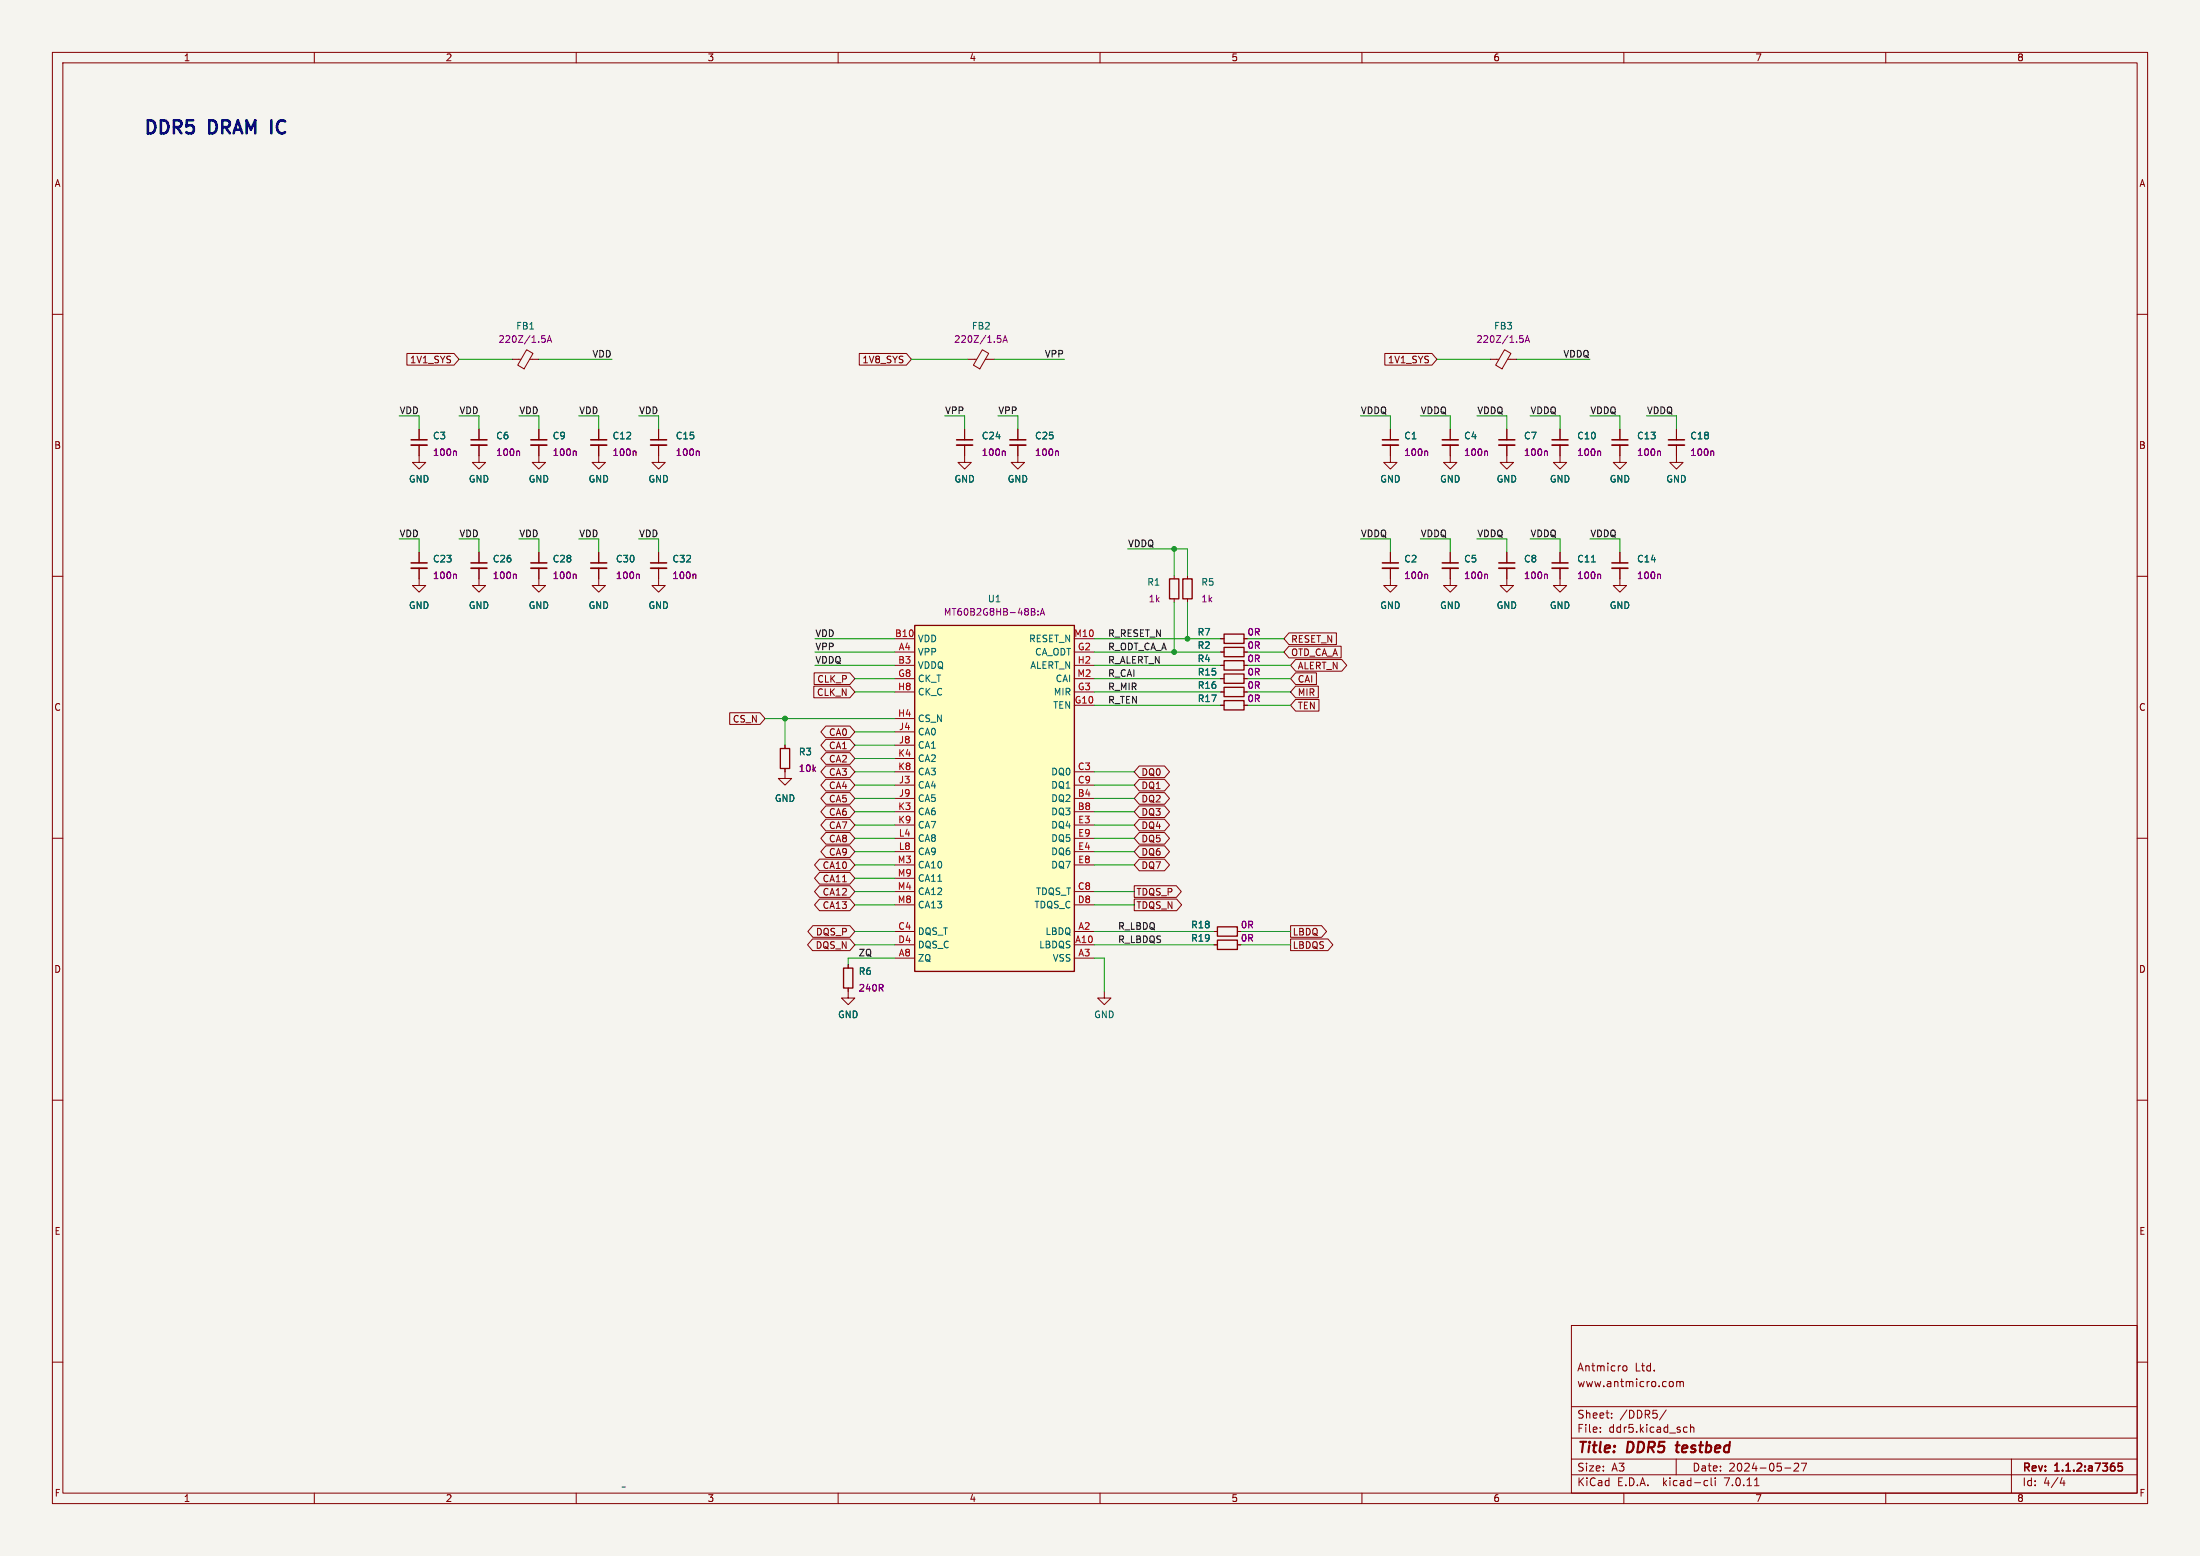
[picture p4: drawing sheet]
<svg xmlns="http://www.w3.org/2000/svg" width="420mm" height="297mm" viewBox="0 0 420 297" stroke-linecap="round" stroke-linejoin="round" font-family="sans-serif">
<path d="M0 0h420v297h-420z" fill="#f5f4ef" stroke="#f5f4ef" stroke-width=".19"/>
<g fill="none" stroke="#840000" stroke-width=".19">
<path d="M10 10h400v277h-400zM12 12h396v273h-396zM60 10v2M110 10v2M160 10v2M210 10v2M260 10v2M310 10v2M360 10v2M10 60h2M408 60h2M77.7 67.5h9l.9 1.1-.9 1.1h-9z"/>
<path d="M97.8 68.6h1.6M100.5 66.8l1.3 .7-1.7 2.9-1.3-.7zM101.1 68.6h1.8M164 67.5h9l1 1.1-1 1.1h-9zM184.8 68.6h1.6M187.5 66.8l1.2 .7-1.7 2.9-1.2-.7zM188.1 68.6h1.8M264.4 67.5h9l.9 1.1-.9 1.1h-9zM284.5 68.6h1.6M287.2 66.8l1.2 .7-1.7 2.9-1.2-.7zM287.8 68.6h1.8M80 85v3.3h1.3l-1.3 1.2-1.3-1.2h1.3"/>
<path d="M80 81.9v2M91.4 85v3.3h1.3l-1.3 1.2-1.2-1.2h1.2M91.4 81.9v2M102.9 85v3.3h1.2l-1.2 1.2-1.3-1.2h1.3M102.9 81.9v2M114.3 85v3.3h1.3l-1.3 1.2-1.3-1.2h1.3M114.3 81.9v2M125.7 85v3.3h1.3l-1.3 1.2-1.2-1.2h1.2M125.7 81.9v2M184.1 85v3.3h1.3l-1.3 1.2-1.2-1.2h1.2M184.1 81.9v2M194.3 85v3.3h1.3l-1.3 1.2-1.3-1.2h1.3"/>
<path d="M194.3 81.9v2M265.4 85v3.3h1.3l-1.3 1.2-1.2-1.2h1.2M265.4 81.9v2M276.9 85v3.3h1.2l-1.2 1.2-1.3-1.2h1.3M276.9 81.9v2M287.7 85v3.3h1.2l-1.2 1.2-1.3-1.2h1.3M287.7 81.9v2M297.8 85v3.3h1.3l-1.3 1.2-1.3-1.2h1.3M297.8 81.9v2M309.2 85v3.3h1.3l-1.3 1.2-1.2-1.2h1.2M309.2 81.9v2M320 85v3.3h1.3l-1.3 1.2-1.2-1.2h1.2"/>
<path d="M320 81.9v2M10 110h2M80 108.5v3.3h1.3l-1.3 1.2-1.3-1.2h1.3M80 105.4v2M91.4 108.5v3.3h1.3l-1.3 1.2-1.2-1.2h1.2M91.4 105.4v2M102.9 108.5v3.3h1.2l-1.2 1.2-1.3-1.2h1.3M102.9 105.4v2M114.3 108.5v3.3h1.3l-1.3 1.2-1.3-1.2h1.3M114.3 105.4v2M125.7 108.5v3.3h1.3l-1.3 1.2-1.2-1.2h1.2M125.7 105.4v2"/>
<path d="M224.2 109.9v.6M224.2 114.3v.6M226.7 109.9v.6M226.7 114.3v.6M265.4 108.5v3.3h1.3l-1.3 1.2-1.2-1.2h1.2M265.4 105.4v2M276.9 108.5v3.3h1.2l-1.2 1.2-1.3-1.2h1.3M276.9 105.4v2M287.7 108.5v3.3h1.2l-1.2 1.2-1.3-1.2h1.3M287.7 105.4v2M297.8 108.5v3.3h1.3l-1.3 1.2-1.3-1.2h1.3M297.8 105.4v2"/>
<path d="M309.2 108.5v3.3h1.3l-1.3 1.2-1.2-1.2h1.2M309.2 105.4v2M408 110h2M139.3 136h5.8l.9 1.2-.9 1.1h-5.8zM155.4 131h6.8l1 1.1-1 1.1h-6.8zM155.4 128.4h6.8l1 1.1-1 1.2h-6.8zM157.7 138.6h4.5l1 1.1-1 1.1h-4.5l-1-1.1zM170.8 129.5h3.8M170.8 124.5h3.8M170.8 132.1h3.8M170.8 127h3.8M170.8 121.9h3.8"/>
<path d="M170.8 137.2h3.8M170.8 139.7h3.8M205.1 129.5h3.8M205.1 124.5h3.8M205.1 132.1h3.8M205.1 127h3.8M205.1 134.6h3.8M205.1 121.9h3.8M233 129.5h.7M233 124.5h.7M233 132.1h.7M233 127h.7"/>
<path d="M233 134.6h.7M233 121.9h.7M237.5 129.5h.6M237.5 124.5h.6M237.5 132.1h.6M237.5 127h.6M237.5 134.6h.6M237.5 121.9h.6M246.1 123.3h9.9v2.3h-9.9l-1-1.1zM246.1 120.8h9v2.2h-9l-1-1.1zM247.3 133.5h4.5v2.2h-4.5l-.9-1.1zM247.3 131h4.4v2.2h-4.4l-.9-1.1z"/>
<path d="M247.3 128.4h4v2.3h-4l-.9-1.2zM247.3 125.9h8.9l.9 1.1-.9 1.1h-8.9l-.9-1.1zM10 160h2M149.9 146.7v1.9h1.2l-1.2 1.3-1.3-1.3h1.3M149.9 142.2v.7M157.7 146.2h4.5l1 1.1-1 1.1h-4.5l-1-1.1zM157.7 153.8h4.5l1 1.1-1 1.2h-4.5l-1-1.2zM157.7 151.3h4.5l1 1.1-1 1.1h-4.5l-1-1.1zM157.7 156.4h4.5l1 1.1-1 1.1h-4.5l-1-1.1zM157.7 148.7h4.5l1 1.2-1 1.1h-4.5l-1-1.1zM157.7 158.9h4.5l1 1.1-1 1.1h-4.5l-1-1.1zM157.7 143.7h4.5l1 1.1-1 1.1h-4.5l-1-1.1z"/>
<path d="M157.7 141.1h4.5l1 1.1-1 1.2h-4.5l-1-1.2zM170.8 152.4h3.8M170.8 154.9h3.8M170.8 147.3h3.8M170.8 149.9h3.8M170.8 157.5h3.8M170.8 142.2h3.8M170.8 144.8h3.8M205.1 152.4h3.8M205.1 154.9h3.8M205.1 147.3h3.8M205.1 149.9h3.8"/>
<path d="M205.1 157.5h3.8M217.5 151.3h4.8l1 1.1-1 1.1h-4.8l-1-1.1zM217.5 148.7h4.8l1 1.2-1 1.1h-4.8l-1-1.1zM217.5 153.8h4.8l1 1.1-1 1.2h-4.8l-1-1.2zM217.5 158.9h4.8l1 1.1-1 1.1h-4.8l-1-1.1zM217.5 146.2h4.8l1 1.1-1 1.1h-4.8l-1-1.1zM217.5 156.4h4.8l1 1.1-1 1.1h-4.8l-1-1.1zM408 160h2M155.1 179.2h7.1l1 1.1-1 1.2h-7.1l-.9-1.2zM155.2 176.7h7l1 1.1-1 1.1h-7l-1-1.1zM156.4 164h5.8l1 1.1-1 1.1h-5.8l-.9-1.1zM156.4 171.6h5.8l1 1.1-1 1.1h-5.8l-.9-1.1z"/>
<path d="M156.4 166.5h5.8l1 1.1-1 1.2h-5.8l-.9-1.2zM156.4 169.1h5.8l1 1.1-1 1.1h-5.8l-.9-1.1zM157.7 161.4h4.5l1 1.2-1 1.1h-4.5l-1-1.1zM170.8 177.8h3.8M170.8 170.2h3.8M170.8 172.7h3.8M170.8 162.6h3.8M170.8 165.1h3.8M170.8 160h3.8M170.8 167.6h3.8M205.1 177.8h3.8M205.1 170.2h3.8"/>
<path d="M205.1 172.7h3.8M205.1 162.6h3.8M205.1 165.1h3.8M205.1 160h3.8M216.5 169.1h8.1l.9 1.1-.9 1.1h-8.1zM216.5 171.6h8.1l1 1.1-1 1.1h-8.1zM217.5 161.4h4.8l1 1.2-1 1.1h-4.8l-1-1.1zM217.5 164h4.8l1 1.1-1 1.1h-4.8l-1-1.1zM231.8 177.8h.6M236.2 177.8h.7M246.4 179.2h7.1l1 1.1-1 1.2h-7.1zM246.4 176.7h5.9l.9 1.1-.9 1.1h-5.9z"/>
<path d="M161.9 188.6v1.9h-1.2l1.2 1.3 1.3-1.3h-1.3M161.9 184.2v.6M170.8 180.3h3.8M170.8 182.9h3.8M205.1 180.3h3.8M205.1 182.9h3.8M210.8 189.2v1.3h-1.3l1.3 1.3 1.3-1.3h-1.3M231.8 180.3h.6M236.2 180.3h.7M10 210h2M408 210h2M10 260h2"/>
<path d="M300 253h108v32h-108zM408 260h2M300 278.5h108M300 274.5h108M300 268.5h108M305.5 273.2v.2M305.5 272.5v.1M307.7 270.5v.2M307.7 269.8v.1M309.9 260.8l.4-.1 .3 .3-.2 .6-.3 .1-.2-.2M318.1 269.1l-1.3 1.9M319.2 263.7l.2 .3v.4l-.2 .3"/>
<path d="M320 278.5v3M320.1 263.8l.4-.1 .2 .2M320.1 263.7v1M320.7 263.9l.2-.2 .4 .1 .1 .9M320.7 263.9v.8M321.7 272.4l.4 .1M322.1 273.3l-.4 .1M322.7 272.5l.2-.1 .4 .1 .1 .9M322.7 271.9v1.5M342.5 279.4l.6-.1 .2 .1 .1 .3-1 1.1h1M343.9 279.3h1l-.7 1.5M384 278.5v6.5"/>
<path d="M60 285v2M110 285v2M160 285v2M210 285v2M260 285v2M300 281.5h108M310 285v2M325.6 282.6l.4 .1M326 283.5l-.4 .1M326.7 282.1v1.3l.2 .2M327.4 282.1v.1M327.4 282.6v1"/>
<path d="M334.9 283.6h.9M340.7 280.2h1.2M360 285v2M393.7 282l-.4 1.1h.9M394 282.6v1"/>
</g>
<g fill="none" stroke="#840000" stroke-width=".3">
<path d="M78.5 83.9h3M89.9 83.9h3.1M101.3 83.9h3.1M112.8 83.9h3M124.2 83.9h3.1M182.6 83.9h3.1M192.8 83.9h3M263.9 83.9h3.1M275.3 83.9h3.1M286.1 83.9h3.1M296.3 83.9h3M307.7 83.9h3.1"/>
<path d="M318.5 83.9h3.1M78.5 107.4h3M89.9 107.4h3.1M101.3 107.4h3.1M112.8 107.4h3M124.2 107.4h3.1M263.9 107.4h3.1M275.3 107.4h3.1M286.1 107.4h3.1M296.3 107.4h3M307.7 107.4h3.1M405.1 279.3h-.7l-.1 .7 .2-.1h.5l.2 .2-.1 .5-.2 .2-.6-.2"/>
</g>
<path d="M319.9 275.9h.7M320.3 275.2l-.3 1.7 .3 .3" fill="none" stroke="#840000" stroke-width=".4"/>
<g fill="none" stroke="#840000" stroke-width=".33">
<path d="M78.5 85h3M89.9 85h3.1M101.3 85h3.1M112.8 85h3M124.2 85h3.1M182.6 85h3.1M192.8 85h3M263.9 85h3.1M275.3 85h3.1M286.1 85h3.1M296.3 85h3M307.7 85h3.1"/>
<path d="M318.5 85h3.1M78.5 108.5h3M89.9 108.5h3.1M101.3 108.5h3.1M112.8 108.5h3M124.2 108.5h3.1M263.9 108.5h3.1M275.3 108.5h3.1M286.1 108.5h3.1M296.3 108.5h3M307.7 108.5h3.1"/>
</g>
<g fill="none" stroke="#840084" stroke-width=".19">
<path d="M103.4 64.1h.6M103.6 64.6h.3l.2 .2-.1 .4-.4 .1M104.5 65.3l.4-1.2 .4 1.2M104.6 65h.6M190.4 64.1h.6M190.6 64.6h.3l.2 .2-.1 .4-.4 .1M191.5 65.3l.4-1.2 .4 1.2M191.6 65h.6M290.1 64.1h.6M290.2 64.6h.4l.2 .2-.1 .4-.5 .1M291.2 65.3l.4-1.2 .4 1.2M291.3 65h.6"/>
<path d="M86.9 86.1l.2 .2v.6M99 86.1l.2 .2v.6M109.8 86.1l.2 .2v.6M121.2 86.1l.2 .2v.6M133.3 86.1l.2 .2v.6M191.7 86.1l.2 .2v.6M201.9 86.1l.2 .2v.6M272.4 86.1l.1 .2v.6M283.8 86.1l.2 .2v.6M295.2 86.1l.2 .2v.6M305.4 86.1l.2 .2v.6M316.8 86.1l.2 .2v.6"/>
<path d="M327 86.1l.2 .2v.6M86.9 109.6l.2 .2v.6M98.4 109.6l.2 .2v.6M109.8 109.6l.2 .2v.6M121.9 109.6l.1 .2v.6M132.7 109.6l.1 .2v.6M197.5 116.9v.4M198.2 117.3v.1M198.2 116.6v.2M198.6 117.4l.4-1.3 .4 1.3M198.7 117.1h.6M272.4 109.6l.1 .2v.6"/>
<path d="M283.8 109.6l.2 .2v.6M295.2 109.6l.2 .2v.6M305.4 109.6l.2 .2v.6M316.8 109.6l.2 .2v.6"/>
</g>
<g fill="none" stroke="#840000" stroke-width=".25">
<path d="M174.6 119.4h30.5v66h-30.5zM223.3 110.5h1.7v3.8h-1.7zM225.8 110.5h1.8v3.8h-1.8zM233.7 128.7h3.8v1.7h-3.8zM233.7 123.6h3.8v1.7h-3.8zM233.7 131.2h3.8v1.8h-3.8zM233.7 126.1h3.8v1.8h-3.8zM233.7 133.7h3.8v1.8h-3.8zM233.7 121h3.8v1.8h-3.8zM149 142.9h1.7v3.8h-1.7zM232.4 179.5h3.8v1.7h-3.8zM232.4 176.9h3.8v1.8h-3.8z"/>
<path d="M161 184.8h1.8v3.8h-1.8z"/>
</g>
<path d="M303.8 107.3h.7" fill="none" stroke="#006464" stroke-width=".19"/>
<path d="M174.6 119.4h30.5v66h-30.5z" fill="#ffffc2" stroke="#ffffc2" stroke-width=".19"/>
<path d="M51.8 23v2.5" fill="none" stroke="#0000c2" stroke-width=".5"/>
<path d="M119.4 283.8h-.7" fill="none" stroke="#0000c2" stroke-width=".19" stroke-dasharray="1.7 .6"/>
<g fill="none" stroke="#009600" stroke-width=".19">
<path d="M76.2 79.4h3.8v2.5M87.6 79.4h3.8v2.5M87.6 68.6h10.2M99.1 79.4h3.8v2.5M102.9 68.6h13.9M110.5 79.4h3.8v2.5M121.9 79.4h3.8v2.5M174 68.6h10.8M180.3 79.4h3.8v2.5M189.9 68.6h13.3M190.5 79.4h3.8v2.5M259.7 79.4h5.7v2.5"/>
<path d="M271.1 79.4h5.8v2.5M274.3 68.6h10.2M281.9 79.4h5.8v2.5M289.6 68.6h13.9M292.1 79.4h5.7v2.5M303.5 79.4h5.7v2.5M314.3 79.4h5.7v2.5M76.2 102.9h3.8v2.5M87.6 102.9h3.8v2.5M99.1 102.9h3.8v2.5M110.5 102.9h3.8v2.5M121.9 102.9h3.8v2.5"/>
<path d="M215.3 104.8h11.4v5.1M224.2 104.8v5.1M224.2 114.9v9.6M226.7 114.9v7M259.7 102.9h5.7v2.5M271.1 102.9h5.8v2.5M281.9 102.9h5.8v2.5M292.1 102.9h5.7v2.5M303.5 102.9h5.7v2.5M146 137.2h24.8M149.9 137.2v5M155.6 124.5h15.2"/>
<path d="M155.6 121.9h15.2M155.6 127h15.2M163.2 139.7h7.6M163.2 132.1h7.6M163.2 129.5h7.6M208.9 124.5h24.1M208.9 132.1h24.1M208.9 121.9h24.1M208.9 127h24.1M208.9 129.5h24.1M208.9 134.6h24.1M238.1 124.5h7"/>
<path d="M238.1 132.1h8.3M238.1 121.9h7M238.1 127h8.3M238.1 129.5h8.3M238.1 134.6h8.3M163.2 152.4h7.6M163.2 157.5h7.6M163.2 144.8h7.6M163.2 142.2h7.6M163.2 147.3h7.6M163.2 149.9h7.6M163.2 154.9h7.6"/>
<path d="M208.9 152.4h7.6M208.9 157.5h7.6M208.9 147.3h7.6M208.9 149.9h7.6M208.9 154.9h7.6M163.2 170.2h7.6M163.2 172.7h7.6M163.2 167.6h7.6M163.2 165.1h7.6M163.2 162.6h7.6M163.2 160h7.6M163.2 177.8h7.6"/>
<path d="M208.9 170.2h7.6M208.9 172.7h7.6M208.9 165.1h7.6M208.9 162.6h7.6M208.9 160h7.6M208.9 177.8h22.9M236.9 177.8h9.5M163.2 180.3h7.6M170.8 182.9h-8.9v1.3M208.9 182.9h1.9v6.3M208.9 180.3h22.9M236.9 180.3h9.5"/>
</g>
<g fill="#009600" stroke="#009600" stroke-width=".19">
<circle cx="224.2" cy="124.5" r=".46"/>
<circle cx="226.7" cy="121.9" r=".46"/>
<circle cx="149.9" cy="137.2" r=".46"/>
<circle cx="224.2" cy="104.8" r=".46"/>
</g>
<g font-size="3.5" fill="#0000c2">
<text x="27.3" y="25.8">DDR5</text>
<text x="40" y="25.8">DRAM</text>
<text x="52.9" y="25.8">IC</text>
</g>
<g font-size="2.8" fill="#840000">
<text x="301" y="277.9">Title:</text>
<text x="310.6" y="277.9">DDR5</text>
<text x="320.9" y="277.9">testbed</text>
</g>
<g font-size="2.1" fill="#840000">
<text x="301" y="262">Antmicro</text>
<text x="312.1" y="262">Ltd.</text>
<text x="301" y="265">www.antmicro.com</text>
<text x="301" y="273.7">File:</text>
<text x="301" y="271">Sheet:</text>
<text x="307.1" y="273.7">ddr5.kicad_sch</text>
<text x="309.2" y="271">/DDR5/</text>
<text x="301" y="281.1">Size:</text>
<text x="307.6" y="281.1">A3</text>
<text x="323" y="281.1">Date:</text>
<text x="330" y="281.1">2024-05-27</text>
<text x="386" y="281.3">Rev:</text>
<text x="392.4" y="281.3">1.1.2:a7365</text>
<text x="301" y="283.9">KiCad</text>
<text x="308.7" y="283.9">E.D.A.</text>
<text x="317.6" y="283.9">kicad-cli</text>
<text x="329.5" y="283.9">7.0.11</text>
<text x="386" y="283.9">Id:</text>
<text x="390.1" y="283.9">4/4</text>
</g>
<g font-size="1.8" fill="#840000">
<text x="35" y="11.9">1</text>
<text x="85" y="11.9">2</text>
<text x="135" y="11.9">3</text>
<text x="185" y="11.9">4</text>
<text x="235" y="11.9">5</text>
<text x="285" y="11.9">6</text>
<text x="335" y="11.9">7</text>
<text x="385" y="11.9">8</text>
<text x="10.3" y="35.9">A</text>
<text x="408.3" y="35.9">A</text>
<text x="78.2" y="69.5">1V1_SYS</text>
<text x="164.5" y="69.5">1V8_SYS</text>
<text x="264.9" y="69.5">1V1_SYS</text>
<text x="10.3" y="85.9">B</text>
<text x="408.2" y="85.9">B</text>
<text x="246.4" y="125.4">OTD_CA_A</text>
<text x="246.4" y="122.9">RESET_N</text>
<text x="155.9" y="130.5">CLK_P</text>
<text x="247.6" y="130.5">CAI</text>
<text x="247.6" y="128">ALERT_N</text>
<text x="10.3" y="135.9">C</text>
<text x="155.9" y="133">CLK_N</text>
<text x="247.6" y="135.6">TEN</text>
<text x="247.6" y="133">MIR</text>
<text x="408.2" y="135.9">C</text>
<text x="139.8" y="138.1">CS_N</text>
<text x="158.2" y="140.7">CA0</text>
<text x="158.2" y="143.2">CA1</text>
<text x="158.2" y="148.3">CA3</text>
<text x="158.2" y="145.7">CA2</text>
<text x="217.8" y="148.3">DQ0</text>
<text x="158.2" y="155.9">CA6</text>
<text x="158.2" y="153.4">CA5</text>
<text x="158.2" y="150.8">CA4</text>
<text x="217.8" y="153.4">DQ2</text>
<text x="217.8" y="150.8">DQ1</text>
<text x="217.8" y="155.9">DQ3</text>
<text x="158.2" y="158.4">CA7</text>
<text x="158.2" y="161">CA8</text>
<text x="217.8" y="161">DQ5</text>
<text x="217.8" y="158.4">DQ4</text>
<text x="156.9" y="166.1">CA10</text>
<text x="158.2" y="163.5">CA9</text>
<text x="217.8" y="163.5">DQ6</text>
<text x="217.8" y="166.1">DQ7</text>
<text x="156.9" y="173.7">CA13</text>
<text x="156.9" y="168.6">CA11</text>
<text x="156.9" y="171.1">CA12</text>
<text x="216.9" y="171.1">TDQS_P</text>
<text x="216.9" y="173.7">TDQS_N</text>
<text x="155.7" y="178.8">DQS_P</text>
<text x="246.7" y="178.8">LBDQ</text>
<text x="10.3" y="185.9">D</text>
<text x="155.6" y="181.3">DQS_N</text>
<text x="246.7" y="181.3">LBDQS</text>
<text x="408.2" y="185.9">D</text>
<text x="10.3" y="235.9">E</text>
<text x="408.3" y="235.9">E</text>
<text x="10.3" y="285.9">F</text>
<text x="35" y="286.9">1</text>
<text x="85" y="286.9">2</text>
<text x="135" y="286.9">3</text>
<text x="185" y="286.9">4</text>
<text x="235" y="286.9">5</text>
<text x="285" y="286.9">6</text>
<text x="335" y="286.9">7</text>
<text x="385" y="286.9">8</text>
<text x="408.3" y="285.9">F</text>
</g>
<g font-size="1.8" fill="#840084">
<text x="95.1" y="65.6">220Z/1.5A</text>
<text x="182" y="65.6">220Z/1.5A</text>
<text x="281.7" y="65.6">220Z/1.5A</text>
<text x="82.5" y="87.2">100n</text>
<text x="94.6" y="87.2">100n</text>
<text x="105.4" y="87.2">100n</text>
<text x="116.8" y="87.2">100n</text>
<text x="128.9" y="87.2">100n</text>
<text x="187.3" y="87.2">100n</text>
<text x="197.5" y="87.2">100n</text>
<text x="268" y="87.2">100n</text>
<text x="279.4" y="87.2">100n</text>
<text x="290.8" y="87.2">100n</text>
<text x="301" y="87.2">100n</text>
<text x="312.4" y="87.2">100n</text>
<text x="322.6" y="87.2">100n</text>
<text x="82.5" y="110.7">100n</text>
<text x="94" y="110.7">100n</text>
<text x="105.4" y="110.7">100n</text>
<text x="117.5" y="110.7">100n</text>
<text x="128.3" y="110.7">100n</text>
<text x="268" y="110.7">100n</text>
<text x="279.4" y="110.7">100n</text>
<text x="290.8" y="110.7">100n</text>
<text x="301" y="110.7">100n</text>
<text x="312.4" y="110.7">100n</text>
<text x="180.1" y="117.7">MT60B2G8HB-48B:A</text>
<text x="219.2" y="115.2">1k</text>
<text x="229.2" y="115.2">1k</text>
<text x="238.1" y="124.1">0R</text>
<text x="238.1" y="121.5">0R</text>
<text x="238.1" y="129.1">0R</text>
<text x="238.1" y="131.7">0R</text>
<text x="238.1" y="126.6">0R</text>
<text x="238.1" y="134.2">0R</text>
<text x="152.4" y="147.5">10k</text>
<text x="236.8" y="179.9">0R</text>
<text x="236.8" y="177.4">0R</text>
<text x="163.8" y="189.5">240R</text>
</g>
<g font-size="1.8" fill="#006464">
<text x="98.4" y="63.1">FB1</text>
<text x="185.4" y="63.1">FB2</text>
<text x="285.1" y="63.1">FB3</text>
<text x="82.6" y="84.1">C3</text>
<text x="94.6" y="84.1">C6</text>
<text x="105.4" y="84.1">C9</text>
<text x="116.8" y="84.1">C12</text>
<text x="128.9" y="84.1">C15</text>
<text x="187.3" y="84.1">C24</text>
<text x="197.5" y="84.1">C25</text>
<text x="268" y="84.1">C1</text>
<text x="279.4" y="84.1">C4</text>
<text x="290.8" y="84.1">C7</text>
<text x="301" y="84.1">C10</text>
<text x="312.4" y="84.1">C13</text>
<text x="322.6" y="84.1">C18</text>
<text x="78" y="92.3">GND</text>
<text x="89.4" y="92.3">GND</text>
<text x="100.8" y="92.3">GND</text>
<text x="112.3" y="92.3">GND</text>
<text x="123.7" y="92.3">GND</text>
<text x="182.1" y="92.3">GND</text>
<text x="192.3" y="92.3">GND</text>
<text x="263.4" y="92.3">GND</text>
<text x="274.8" y="92.3">GND</text>
<text x="285.6" y="92.3">GND</text>
<text x="295.8" y="92.3">GND</text>
<text x="307.2" y="92.3">GND</text>
<text x="318" y="92.3">GND</text>
<text x="82.6" y="107.5">C23</text>
<text x="94" y="107.5">C26</text>
<text x="105.4" y="107.5">C28</text>
<text x="117.5" y="107.5">C30</text>
<text x="128.3" y="107.5">C32</text>
<text x="268" y="107.5">C2</text>
<text x="279.4" y="107.5">C5</text>
<text x="290.8" y="107.5">C8</text>
<text x="301" y="107.5">C11</text>
<text x="312.4" y="107.5">C14</text>
<text x="218.9" y="112">R1</text>
<text x="229.2" y="112">R5</text>
<text x="78" y="116.4">GND</text>
<text x="89.4" y="116.4">GND</text>
<text x="100.8" y="116.4">GND</text>
<text x="112.3" y="116.4">GND</text>
<text x="123.7" y="116.4">GND</text>
<text x="188.5" y="115.2">U1</text>
<text x="263.4" y="116.4">GND</text>
<text x="274.8" y="116.4">GND</text>
<text x="285.6" y="116.4">GND</text>
<text x="295.8" y="116.4">GND</text>
<text x="307.2" y="116.4">GND</text>
<text x="175.1" y="125.3">VPP</text>
<text x="175.1" y="122.8">VDD</text>
<text x="196.4" y="122.8">RESET_N</text>
<text x="197.5" y="125.3">CA_ODT</text>
<text x="228.5" y="124.1">R2</text>
<text x="228.5" y="121.5">R7</text>
<text x="175.1" y="127.9">VDDQ</text>
<text x="175.1" y="130.4">CK_T</text>
<text x="196.6" y="127.9">ALERT_N</text>
<text x="201.4" y="130.4">CAI</text>
<text x="228.5" y="126.6">R4</text>
<text x="228.6" y="129.1">R15</text>
<text x="228.6" y="131.7">R16</text>
<text x="175.1" y="132.9">CK_C</text>
<text x="200.9" y="135.5">TEN</text>
<text x="201.1" y="132.9">MIR</text>
<text x="228.6" y="134.2">R17</text>
<text x="175.1" y="138">CS_N</text>
<text x="175.1" y="140.6">CA0</text>
<text x="175.1" y="143.1">CA1</text>
<text x="152.4" y="144.4">R3</text>
<text x="175.1" y="145.6">CA2</text>
<text x="175.1" y="148.2">CA3</text>
<text x="200.6" y="148.2">DQ0</text>
<text x="147.8" y="153.3">GND</text>
<text x="175.1" y="150.7">CA4</text>
<text x="175.1" y="153.3">CA5</text>
<text x="175.1" y="155.8">CA6</text>
<text x="200.6" y="153.3">DQ2</text>
<text x="200.6" y="155.8">DQ3</text>
<text x="200.6" y="150.7">DQ1</text>
<text x="175.1" y="158.3">CA7</text>
<text x="175.1" y="160.9">CA8</text>
<text x="200.6" y="158.3">DQ4</text>
<text x="200.6" y="160.9">DQ5</text>
<text x="175.1" y="163.4">CA9</text>
<text x="175.1" y="166">CA10</text>
<text x="200.6" y="163.4">DQ6</text>
<text x="200.6" y="166">DQ7</text>
<text x="175.1" y="171">CA12</text>
<text x="175.1" y="173.6">CA13</text>
<text x="175.1" y="168.5">CA11</text>
<text x="197.4" y="173.6">TDQS_C</text>
<text x="197.7" y="171">TDQS_T</text>
<text x="175.1" y="178.7">DQS_T</text>
<text x="199.5" y="178.7">LBDQ</text>
<text x="227.3" y="179.9">R19</text>
<text x="227.3" y="177.4">R18</text>
<text x="175.1" y="183.7">ZQ</text>
<text x="175.1" y="181.2">DQS_C</text>
<text x="198.3" y="181.2">LBDQS</text>
<text x="200.9" y="183.7">VSS</text>
<text x="163.8" y="186.3">R6</text>
<text x="159.9" y="194.5">GND</text>
<text x="208.8" y="194.5">GND</text>
</g>
<g font-size="1.8" fill="#0f0f0f">
<text x="113" y="68.3">VDD</text>
<text x="199.4" y="68.3">VPP</text>
<text x="298.4" y="68.3">VDDQ</text>
<text x="76.2" y="79.1">VDD</text>
<text x="87.6" y="79.1">VDD</text>
<text x="99.1" y="79.1">VDD</text>
<text x="110.5" y="79.1">VDD</text>
<text x="121.9" y="79.1">VDD</text>
<text x="180.3" y="79.1">VPP</text>
<text x="190.5" y="79.1">VPP</text>
<text x="259.7" y="79.1">VDDQ</text>
<text x="271.1" y="79.1">VDDQ</text>
<text x="281.9" y="79.1">VDDQ</text>
<text x="292.1" y="79.1">VDDQ</text>
<text x="303.5" y="79.1">VDDQ</text>
<text x="314.3" y="79.1">VDDQ</text>
<text x="76.2" y="102.6">VDD</text>
<text x="87.6" y="102.6">VDD</text>
<text x="99.1" y="102.6">VDD</text>
<text x="110.5" y="102.6">VDD</text>
<text x="121.9" y="102.6">VDD</text>
<text x="215.3" y="104.5">VDDQ</text>
<text x="259.7" y="102.6">VDDQ</text>
<text x="271.1" y="102.6">VDDQ</text>
<text x="281.9" y="102.6">VDDQ</text>
<text x="292.1" y="102.6">VDDQ</text>
<text x="303.5" y="102.6">VDDQ</text>
<text x="155.6" y="121.7">VDD</text>
<text x="155.6" y="124.2">VPP</text>
<text x="211.5" y="124.2">R_ODT_CA_A</text>
<text x="211.5" y="121.7">R_RESET_N</text>
<text x="155.6" y="126.7">VDDQ</text>
<text x="211.5" y="126.7">R_ALERT_N</text>
<text x="211.5" y="129.3">R_CAI</text>
<text x="211.5" y="131.8">R_MIR</text>
<text x="211.5" y="134.4">R_TEN</text>
<text x="213.4" y="177.5">R_LBDQ</text>
<text x="163.8" y="182.6">ZQ</text>
<text x="213.4" y="180.1">R_LBDQS</text>
</g>
<g font-size="1.8" fill="#a90000">
<text x="170.8" y="121.7">B10</text>
<text x="171.5" y="124.2">A4</text>
<text x="205" y="121.7">M10</text>
<text x="205.7" y="124.2">G2</text>
<text x="171.3" y="131.8">H8</text>
<text x="171.4" y="126.7">B3</text>
<text x="171.4" y="129.3">G8</text>
<text x="205.6" y="129.3">M2</text>
<text x="205.6" y="126.7">H2</text>
<text x="205.7" y="131.8">G3</text>
<text x="171.3" y="136.9">H4</text>
<text x="205.1" y="134.4">G10</text>
<text x="171.5" y="139.4">J4</text>
<text x="171.5" y="142">J8</text>
<text x="171.4" y="144.5">K4</text>
<text x="171.4" y="147.1">K8</text>
<text x="171.5" y="149.6">J3</text>
<text x="205.7" y="147.1">C3</text>
<text x="205.7" y="149.6">C9</text>
<text x="171.4" y="154.7">K3</text>
<text x="171.5" y="152.1">J9</text>
<text x="205.7" y="152.1">B4</text>
<text x="205.7" y="154.7">B8</text>
<text x="171.4" y="157.2">K9</text>
<text x="171.5" y="159.8">L4</text>
<text x="205.7" y="157.2">E3</text>
<text x="205.7" y="159.8">E9</text>
<text x="171.3" y="164.8">M3</text>
<text x="171.3" y="167.4">M9</text>
<text x="171.5" y="162.3">L8</text>
<text x="205.7" y="162.3">E4</text>
<text x="205.7" y="164.8">E8</text>
<text x="171.3" y="169.9">M4</text>
<text x="171.3" y="172.5">M8</text>
<text x="205.7" y="169.9">C8</text>
<text x="205.7" y="172.5">D8</text>
<text x="171.4" y="177.5">C4</text>
<text x="205.8" y="177.5">A2</text>
<text x="171.4" y="180.1">D4</text>
<text x="171.5" y="182.6">A8</text>
<text x="205.2" y="180.1">A10</text>
<text x="205.8" y="182.6">A3</text>
</g>
</svg>
